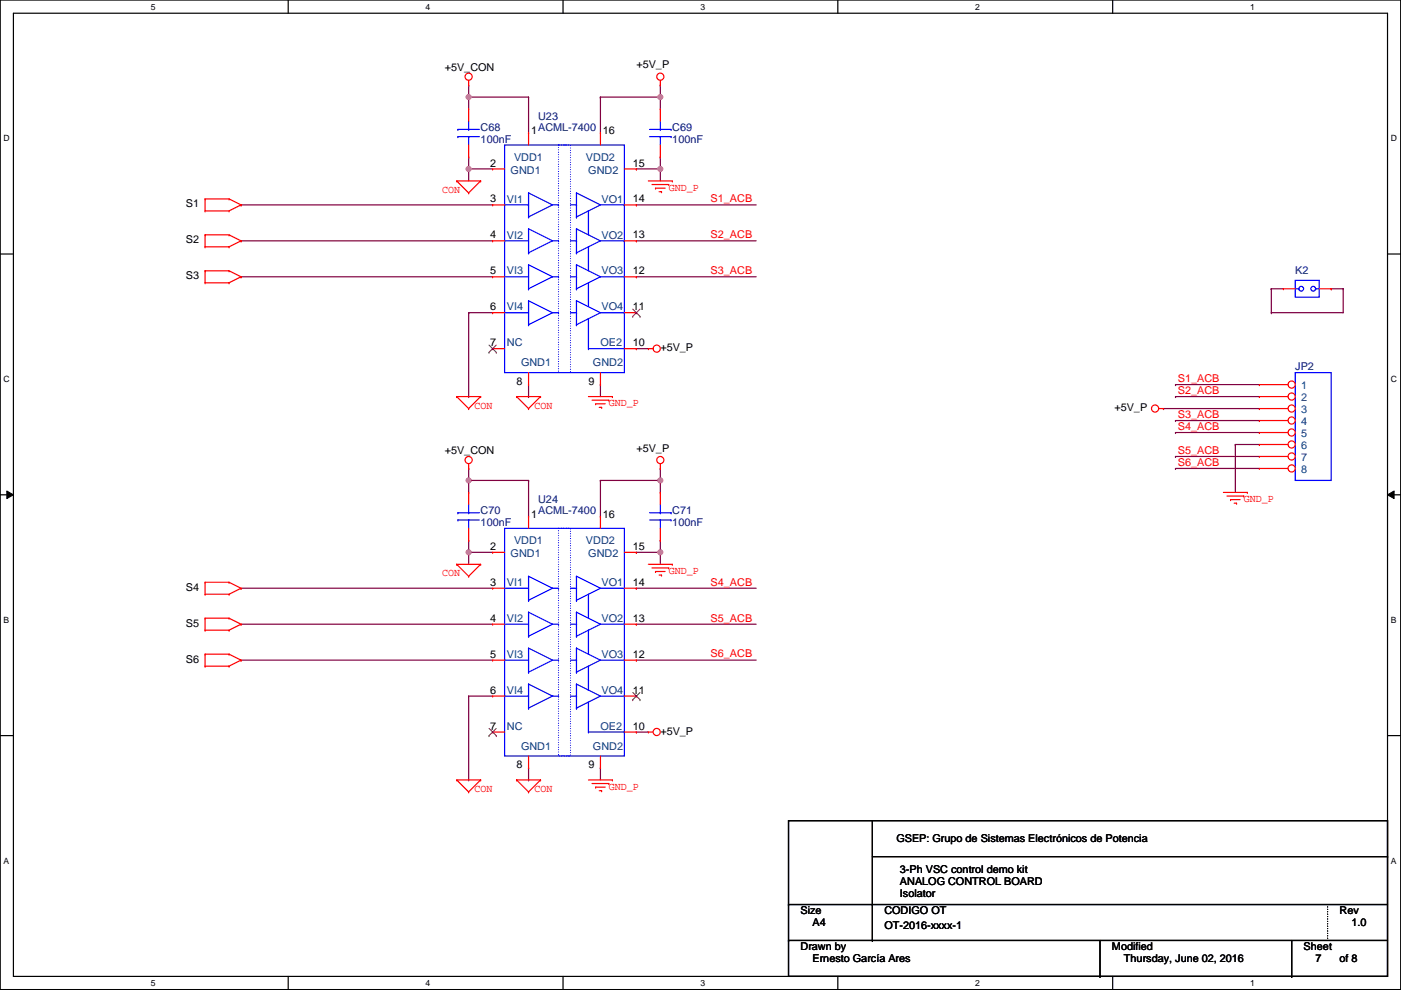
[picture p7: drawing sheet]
<svg xmlns="http://www.w3.org/2000/svg" width="297mm" height="210mm" viewBox="0 0 297 210" stroke-linecap="round" stroke-linejoin="round" font-family="sans-serif">
<path d="M0 0h297v209.8h-297zM2.8 2.8h291.4v204.2h-291.4z" fill="none" stroke="#000" stroke-width=".25"/>
<g fill="#fff">
<path d="M32 .4h1v2h-1z"/>
<path d="M32 207.4h1v2h-1z"/>
</g>
<path d="M61.1 0v2.8M61.1 207v2.8" fill="none" stroke="#000" stroke-width=".25"/>
<g fill="#fff">
<path d="M90.2 .4h1v2h-1z"/>
<path d="M90.2 207.4h1v2h-1z"/>
</g>
<path d="M119.4 0v2.8M119.4 207v2.8" fill="none" stroke="#000" stroke-width=".25"/>
<g fill="#fff">
<path d="M148.5 .4h1v2h-1z"/>
<path d="M148.5 207.4h1v2h-1z"/>
</g>
<path d="M177.6 0v2.8M177.6 207v2.8" fill="none" stroke="#000" stroke-width=".25"/>
<g fill="#fff">
<path d="M206.8 .4h1v2h-1z"/>
<path d="M206.8 207.4h1v2h-1z"/>
</g>
<path d="M235.9 0v2.8M235.9 207v2.8" fill="none" stroke="#000" stroke-width=".25"/>
<g fill="#fff">
<path d="M265 .4h1.1v2h-1.1z"/>
<path d="M265 207.4h1.1v2h-1.1z"/>
<path d="M.7 28.3h1.4v2.1h-1.4z"/>
<path d="M294.9 28.3h1.3v2.1h-1.3z"/>
<path d="M.7 79.4h1.4v2h-1.4z"/>
<path d="M294.9 79.4h1.3v2h-1.3z"/>
</g>
<path d="M0 53.9h2.8M294.2 53.9h2.8" fill="none" stroke="#000" stroke-width=".25"/>
<g fill="#fff">
<path d="M.7 130.4h1.3v2.1h-1.3z"/>
<path d="M294.9 130.4h1.2v2.1h-1.2z"/>
</g>
<path d="M0 104.9h2.8M294.2 104.9h2.8" fill="none" stroke="#000" stroke-width=".25"/>
<path d="M1.4 104.1l1.4 .8-1.4 .8zM294.2 104.9l1.4-.8v1.6z" fill="#000"/>
<path d="M1.4 104.1l1.4 .8-1.4 .8zM294.2 104.9l1.4-.8v1.6z" fill="none" stroke="#000" stroke-width=".21"/>
<g fill="#fff">
<path d="M.7 181.5h1.3v2h-1.3z"/>
<path d="M294.9 181.5h1.2v2h-1.2z"/>
</g>
<path d="M0 156h2.8M294.2 156h2.8" fill="none" stroke="#000" stroke-width=".25"/>
<path d="M127.3 81.5h.1M127.3 81.5v2.6M134.9 117.1h.1M134.9 117.1h5.1M127.3 162.8h.1M127.3 162.8v2.6" fill="none" stroke="#800040" stroke-width=".25"/>
<circle cx="140" cy="117.1" r=".5" fill="#f0f"/>
<circle cx="140" cy="117.1" r=".5" fill="none" stroke="#f0f" stroke-width=".25"/>
<path d="M140 99.3h.1M140 99.3v2.6M140 117.1h.1M140 114.6h.1M140 114.6v5" fill="none" stroke="#800040" stroke-width=".25"/>
<circle cx="140" cy="101.9" r=".5" fill="#f0f"/>
<circle cx="140" cy="101.9" r=".5" fill="none" stroke="#f0f" stroke-width=".25"/>
<path d="M134.9 35.8h.1M134.9 35.8h5.1M140 35.8h.1M140 35.8v2.6M127.3 101.9h.1M127.3 101.9h12.7M127.3 101.9v7.6M140 101.9h.1M140 101.9v2.5" fill="none" stroke="#800040" stroke-width=".25"/>
<circle cx="140" cy="35.8" r=".5" fill="#f0f"/>
<circle cx="140" cy="35.8" r=".5" fill="none" stroke="#f0f" stroke-width=".25"/>
<path d="M140 18h.1M140 18v2.6h-12.7M127.3 20.6h.1M140 33.3h.1M140 33.3v2.5" fill="none" stroke="#800040" stroke-width=".25"/>
<circle cx="140" cy="20.6" r=".5" fill="#f0f"/>
<circle cx="140" cy="20.6" r=".5" fill="none" stroke="#f0f" stroke-width=".25"/>
<path d="M99.4 35.8h.1M99.4 35.8h5M99.4 35.8v2.6M127.3 20.6h.1M127.3 20.6v7.6M140 20.6h.1M140 20.6v2.5" fill="none" stroke="#800040" stroke-width=".25"/>
<circle cx="99.4" cy="35.8" r=".5" fill="#f0f"/>
<circle cx="99.4" cy="35.8" r=".5" fill="none" stroke="#f0f" stroke-width=".25"/>
<path d="M99.4 18h.1M99.4 18v5.1M99.4 33.3h.1M99.4 20.6h.1M99.4 33.3v2.5M99.4 20.6h12.7M112.1 20.6h.1M112.1 20.6v7.6" fill="none" stroke="#800040" stroke-width=".25"/>
<circle cx="99.4" cy="20.6" r=".5" fill="#f0f"/>
<circle cx="99.4" cy="20.6" r=".5" fill="none" stroke="#f0f" stroke-width=".25"/>
<path d="M99.4 117.1h.1M99.4 117.1h5" fill="none" stroke="#800040" stroke-width=".25"/>
<circle cx="99.4" cy="117.1" r=".5" fill="#f0f"/>
<circle cx="99.4" cy="117.1" r=".5" fill="none" stroke="#f0f" stroke-width=".25"/>
<path d="M99.4 99.3h.1M99.4 99.3v2.6M99.4 117.1h.1M99.4 114.6h.1M99.4 114.6v5" fill="none" stroke="#800040" stroke-width=".25"/>
<circle cx="99.4" cy="101.9" r=".5" fill="#f0f"/>
<circle cx="99.4" cy="101.9" r=".5" fill="none" stroke="#f0f" stroke-width=".25"/>
<g fill="none" stroke="#800040" stroke-width=".25">
<path d="M51.1 43.4h.1M51.1 51.1h.1M51.1 58.7h.1M51.1 43.4h53.3M51.1 51.1h53.3M51.1 58.7h53.3M134.9 43.4h.1M134.9 51.1h.1M134.9 58.7h.1M134.9 43.4h25.4M134.9 51.1h25.4M134.9 58.7h25.4"/>
<path d="M99.4 66.3h.1M99.4 66.3v17.8M99.4 66.3h5M134.9 73.9h.1M134.9 73.9h2.6M269.5 61.2h.1M269.5 66.3h.1M269.5 61.2h2.6M269.5 61.2v5.1M282.2 61.2h.1M282.2 61.2h2.6M284.8 61.2h.1"/>
<path d="M284.8 61.2v5.1h-15.3M99.4 84.1h.1M112.1 84.1h.1M112.1 81.5v2.6M246.7 86.6h.1M246.7 86.6h20.3M249.2 81.5h.1M249.2 84.1h.1M249.2 91.7h.1M249.2 96.8h.1M249.2 99.3h.1M249.2 89.2h.1"/>
<path d="M249.2 81.5h17.8M249.2 84.1h17.8M249.2 91.7h17.8M249.2 96.8h17.8M249.2 99.3h17.8M249.2 89.2h17.8M261.9 94.2h.1M261.9 94.2h5.1M261.9 94.2v10.2M99.4 101.9h.1M99.4 101.9h12.7M99.4 101.9v2.5"/>
<path d="M112.1 101.9h.1M112.1 101.9v7.6M51.1 124.7h.1M51.1 132.3h.1M51.1 140h.1M51.1 124.7h53.3M51.1 132.3h53.3M51.1 140h53.3M134.9 124.7h.1M134.9 132.3h.1M134.9 140h.1M134.9 124.7h25.4"/>
<path d="M134.9 132.3h25.4M134.9 140h25.4M99.4 147.6h.1M99.4 147.6v17.8M99.4 147.6h5M134.9 155.2h.1M134.9 155.2h2.6M99.4 165.4h.1M112.1 165.4h.1M112.1 162.8v2.6"/>
</g>
<g fill="none" stroke="#f00" stroke-width=".25">
<path d="M99.4 18h.1M99.4 17v1M140 18h.1M140 17v1M96.8 38.4h.1M96.8 38.4h5.1M96.8 38.4l2.6 2.5M99.4 23.1h.1M99.4 33.3h.1M99.4 23.1v2.6M99.4 30.7v2.6M101.9 38.4h.1"/>
<path d="M101.9 38.4l-2.5 2.5M104.4 35.8h.1M104.4 35.8h2.6M112.1 28.2h.1M112.1 28.2v2.5M127.3 28.2h.1M127.3 28.2v2.5M132.4 35.8h2.5M134.9 35.8h.1M137.5 38.4h5M138.2 39.1h3.6M139 39.9h.1"/>
<path d="M139 39.9h2M140 23.1h.1M140 33.3h.1M140 23.1v2.6M140 30.7v2.6M141.8 39.1h.1M142.5 38.4h.1M43.5 44.7h.1M43.5 42.2h.1M43.5 52.3h.1M43.5 49.8h.1M43.5 60h.1"/>
<path d="M43.5 57.4h.1M43.5 42.2h5.1M43.5 44.7h5.1M43.5 42.2v2.5M43.5 49.8v2.5M43.5 57.4v2.6M43.5 49.8h5.1M43.5 52.3h5.1M43.5 57.4h5.1M43.5 60h5.1M48.6 42.2h.1M48.6 44.7h.1"/>
<path d="M48.6 49.8h.1M48.6 52.3h.1M48.6 57.4h.1M48.6 60h.1M48.6 42.2l2.5 1.2M48.6 49.8l2.5 1.3M48.6 57.4l2.5 1.3M51.1 43.4h.1M51.1 51.1h.1M51.1 58.7h.1M51.1 43.4l-2.5 1.3M51.1 51.1l-2.5 1.2"/>
<path d="M51.1 58.7l-2.5 1.3M99.4 40.9h.1M104.4 43.4h.1M104.4 51.1h.1M104.4 58.7h.1M104.4 43.4h2.6M104.4 51.1h2.6M104.4 58.7h2.6M132.4 43.4h2.5M132.4 51.1h2.5M132.4 58.7h2.5M134.9 43.4h.1"/>
<path d="M134.9 51.1h.1M134.9 58.7h.1M139.7 40.7h.6M140.3 40.7h.1M104.4 66.3h.1M104.4 73.9h.1M104.4 73.9h2.6M104.4 66.3h2.6M112.1 79v2.5M127.3 79v2.5M132.4 73.9h2.5M132.4 66.3h2.5"/>
<path d="M134.9 66.3h.1M134.9 73.9h.1M137.5 73.9h.1M137.5 73.9h1M272.1 61.2h.1M272.1 61.2h2.5M279.7 61.2h2.5M282.2 61.2h.1M96.8 84.1h.1M96.8 84.1h5.1M96.8 84.1l2.6 2.5M99.4 99.3h.1"/>
<path d="M99.4 86.6h.1M99.4 98.3v1M101.9 84.1h.1M101.9 84.1l-2.5 2.5M109.5 84.1h.1M109.5 84.1h5.1M109.5 84.1l2.6 2.5M112.1 86.6h.1M112.1 81.5h.1M114.6 84.1h.1M114.6 84.1l-2.5 2.5M124.8 84.1h5"/>
<path d="M125.5 84.8h3.6M126.3 85.6h.1M126.3 85.6h2M127 86.4h.6M127.3 81.5h.1M127.6 86.4h.1M129.1 84.8h.1M129.8 84.1h.1M140 99.3h.1M140 98.3v1M245.7 86.6h1M246.7 86.6h.1"/>
<path d="M96.8 119.6h.1M96.8 119.6h5.1M96.8 119.6l2.6 2.6M99.4 104.4h.1M99.4 114.6h.1M99.4 104.4v2.5M99.4 112v2.6M101.9 119.6h.1M101.9 119.6l-2.5 2.6M104.4 117.1h.1M104.4 117.1h2.6M112.1 109.5h.1"/>
<path d="M112.1 109.5v2.5M127.3 109.5h.1M127.3 109.5v2.5M132.4 117.1h2.5M134.9 117.1h.1M137.5 119.6h5M140 104.4h.1M140 114.6h.1M140 104.4v2.5M140 112v2.6M142.5 119.6h.1M259.4 104.4h5.1"/>
<path d="M260.1 105.2h3.6M260.9 105.9h.1M260.9 105.9h2M261.7 106.7h.5M262.2 106.7h.1M263.7 105.2h.1M264.5 104.4h.1M43.5 126h.1M43.5 123.5h.1M43.5 133.6h.1M43.5 131.1h.1M43.5 138.7h.1"/>
<path d="M43.5 123.5v2.5M43.5 131.1v2.5M43.5 138.7v2.5M43.5 123.5h5.1M43.5 126h5.1M43.5 131.1h5.1M43.5 133.6h5.1M43.5 138.7h5.1M48.6 123.5h.1M48.6 126h.1M48.6 131.1h.1M48.6 133.6h.1"/>
<path d="M48.6 138.7h.1M48.6 123.5l2.5 1.2M48.6 131.1l2.5 1.2M48.6 138.7l2.5 1.3M51.1 124.7h.1M51.1 132.3h.1M51.1 140h.1M51.1 124.7l-2.5 1.3M51.1 132.3l-2.5 1.3M51.1 140l-2.5 1.2M99.4 122.2h.1M104.4 124.7h.1"/>
<path d="M104.4 132.3h.1M104.4 140h.1M104.4 124.7h2.6M104.4 132.3h2.6M104.4 140h2.6M132.4 124.7h2.5M132.4 132.3h2.5M132.4 140h2.5M134.9 124.7h.1M134.9 132.3h.1M134.9 140h.1M138.2 120.4h3.6"/>
<path d="M139 121.2h.1M139 121.2h2M139.7 121.9h.6M140.3 121.9h.1M141.8 120.4h.1M43.5 141.2h.1M43.5 141.2h5.1M48.6 141.2h.1M104.4 147.6h.1M104.4 155.2h.1M104.4 155.2h2.6M104.4 147.6h2.6"/>
<path d="M132.4 155.2h2.5M132.4 147.6h2.5M134.9 147.6h.1M134.9 155.2h.1M137.5 155.2h.1M137.5 155.2h1M96.8 165.4h.1M96.8 165.4h5.1M96.8 165.4l2.6 2.5M99.4 167.9h.1M101.9 165.4h.1M101.9 165.4l-2.5 2.5"/>
<path d="M109.5 165.4h.1M109.5 165.4h5.1M109.5 165.4l2.6 2.5M112.1 167.9h.1M112.1 162.8h.1M112.1 160.3v2.5M114.6 165.4h.1M114.6 165.4l-2.5 2.5M124.8 165.4h5M125.5 166.1h3.6M126.3 166.9h.1M126.3 166.9h2"/>
<path d="M127 167.7h.6M127.3 162.8h.1M127.3 160.3v2.5M127.6 167.7h.1M129.1 166.1h.1M129.8 165.4h.1"/>
<circle cx="99.4" cy="16.3" r=".76"/>
<circle cx="140" cy="16.3" r=".76"/>
<circle cx="139.2" cy="73.9" r=".76"/>
<circle cx="99.4" cy="97.5" r=".76"/>
<circle cx="140" cy="97.5" r=".76"/>
<circle cx="244.9" cy="86.6" r=".76"/>
<circle cx="139.2" cy="155.2" r=".76"/>
</g>
<g fill="none" stroke="#000" stroke-width=".25">
<path d="M167.2 174h127v33h-127zM185 174v25.4M167.2 199.4h.1M167.2 191.8h.1M167.2 199.4h127M167.2 191.8h127M185 199.4h.1M185 191.8h.1M185 181.6h109.2M233.2 199.4v7.6M273.9 199.4v7.6M294.2 181.6h.1"/>
<path d="M233.2 207h.1M273.9 207h.1"/>
</g>
<path d="M281.5 191.8v7.6M281.5 199.4h.1" fill="none" stroke="#000" stroke-width=".25" stroke-dasharray="0 .5"/>
<g fill="none" stroke="#00f" stroke-width=".25">
<path d="M97.1 29h.1M97.1 27.4h.1M97.1 29h4.5M97.1 27.4h4.5M99.4 27.4h.1M99.4 29h.1M99.4 25.7v1.7M99.4 29v1.7M107 30.7h25.4v48.3h-25.4zM137.7 29h4.6M137.7 27.4h4.6M140 27.4h.1"/>
<path d="M140 29h.1M140 25.7v1.7M140 29v1.7M142.3 29h.1M142.3 27.4h.1M107 43.4h5.1M107 51.1h5.1M107 58.7h5.1M112.1 46h.1M112.1 40.9h.1M112.1 48.5h.1M112.1 53.6h.1"/>
<path d="M112.1 56.1h.1M112.1 43.4h.1M112.1 51.1h.1M112.1 58.7h.1M112.1 40.9v5.1M112.1 48.5v5.1M112.1 56.1v5.1M112.1 40.9l5 2.5M112.1 48.5l5 2.6M112.1 56.1l5 2.6M117.1 43.4l-5 2.6M117.1 51.1l-5 2.5"/>
<path d="M117.1 58.7l-5 2.5M117.1 43.4h1.3M117.1 51.1h1.3M117.1 58.7h1.3M118.4 43.4h.1M118.4 51.1h.1M118.4 58.7h.1M121 43.4h1.2M121 51.1h1.2M121 58.7h1.2M122.2 40.9h.1M122.2 46h.1"/>
<path d="M122.2 53.6h.1M122.2 48.5h.1M122.2 56.1h.1M122.2 43.4h.1M122.2 51.1h.1M122.2 58.7h.1M122.2 40.9v5.1M122.2 48.5v5.1M122.2 56.1v5.1M122.2 40.9l5.1 2.5M122.2 48.5l5.1 2.6M122.2 56.1l5.1 2.6"/>
<path d="M124.8 60h.1M124.8 52.3h.1M124.8 44.7h.1M124.8 44.7v5.1M124.8 52.3v5.1M124.8 60v5M127.3 43.4l-5.1 2.6M127.3 51.1l-5.1 2.5M127.3 58.7l-5.1 2.5M127.3 43.4h5.1M127.3 51.1h5.1M127.3 58.7h5.1"/>
<path d="M132.4 43.4h.1M132.4 51.1h.1M132.4 58.7h.1M274.6 59.4h5.1v3.6h-5.1zM107 66.3h5.1M112.1 61.2h.1M112.1 63.8h.1M112.1 68.8h.1M112.1 66.3h.1M112.1 63.8v5M112.1 63.8l5 2.5M117.1 66.3l-5 2.5"/>
<path d="M117.1 66.3h1.3M118.4 66.3h.1M121 66.3h1.2M122.2 61.2h.1M122.2 68.8h.1M122.2 63.8h.1M122.2 66.3h.1M122.2 63.8v5M122.2 63.8l5.1 2.5M124.8 73.9h.1M124.8 67.6h.1M124.8 67.6v6.3"/>
<path d="M124.8 73.9h7.6M127.3 66.3l-5.1 2.5M127.3 66.3h5.1M132.4 66.3h.1M132.4 73.9h.1M274.6 79h7.6v22.9h-7.6zM274.6 61.2h.8M275.4 61.2h.1M278.9 61.2h.1M278.9 61.2h.8M97.1 110.2h.1M97.1 108.7h.1"/>
<path d="M97.1 110.2h4.5M97.1 108.7h4.5M99.4 108.7h.1M99.4 110.2h.1M99.4 106.9v1.8M99.4 110.2v1.8M107 112h25.4v48.3h-25.4zM137.7 110.2h4.6M137.7 108.7h4.6M140 108.7h.1M140 110.2h.1M140 106.9v1.8"/>
<path d="M140 110.2v1.8M142.3 110.2h.1M142.3 108.7h.1M107 124.7h5.1M107 132.3h5.1M107 140h5.1M112.1 127.3h.1M112.1 122.2h.1M112.1 129.8h.1M112.1 134.9h.1M112.1 137.4h.1M112.1 124.7h.1"/>
<path d="M112.1 132.3h.1M112.1 140h.1M112.1 122.2v5.1M112.1 129.8v5.1M112.1 137.4v5.1M112.1 122.2l5 2.5M112.1 129.8l5 2.5M112.1 137.4l5 2.6M117.1 124.7l-5 2.6M117.1 132.3l-5 2.6M117.1 140l-5 2.5M117.1 124.7h1.3"/>
<path d="M117.1 132.3h1.3M117.1 140h1.3M118.4 124.7h.1M118.4 132.3h.1M118.4 140h.1M121 124.7h1.2M121 132.3h1.2M121 140h1.2M122.2 122.2h.1M122.2 127.3h.1M122.2 134.9h.1M122.2 129.8h.1"/>
<path d="M122.2 137.4h.1M122.2 124.7h.1M122.2 132.3h.1M122.2 140h.1M122.2 122.2l5.1 2.5M122.2 122.2v5.1M122.2 129.8v5.1M122.2 137.4v5.1M122.2 129.8l5.1 2.5M122.2 137.4l5.1 2.6M124.8 133.6h.1M124.8 126h.1"/>
<path d="M124.8 126v5.1M124.8 133.6v5.1M127.3 124.7l-5.1 2.6M127.3 132.3l-5.1 2.6M127.3 140l-5.1 2.5M127.3 124.7h5.1M127.3 132.3h5.1M127.3 140h5.1M132.4 124.7h.1M132.4 132.3h.1M132.4 140h.1M107 147.6h5.1"/>
<path d="M112.1 142.5h.1M112.1 145h.1M112.1 150.1h.1M112.1 147.6h.1M112.1 145v5.1M112.1 145l5 2.6M117.1 147.6l-5 2.5M117.1 147.6h1.3M118.4 147.6h.1M121 147.6h1.2M122.2 142.5h.1M122.2 150.1h.1"/>
<path d="M122.2 145h.1M122.2 147.6h.1M122.2 145v5.1M122.2 145l5.1 2.6M124.8 155.2h.1M124.8 148.9h.1M124.8 141.2h.1M124.8 141.2v5.1M124.8 148.9v6.3M124.8 155.2h7.6M127.3 147.6l-5.1 2.5M127.3 147.6h5.1"/>
<path d="M132.4 147.6h.1M132.4 155.2h.1"/>
<circle cx="275.9" cy="61.2" r=".5"/>
<circle cx="278.4" cy="61.2" r=".5"/>
</g>
<path d="M118.4 30.7h2.6v48.3h-2.6zM118.4 112h2.6v48.3h-2.6z" fill="none" stroke="#00f" stroke-width=".25" stroke-dasharray="0 .5"/>
<g fill="none" stroke="#804000" stroke-width=".21">
<path d="M103.7 74.7h.1M103.7 73.2l1.5 1.5M105.2 73.2l-1.5 1.5M105.2 74.7h.1M134.2 67.1h.1M134.2 65.5l1.5 1.6M135.7 65.5l-1.5 1.6M135.7 67.1h.1M103.7 156h.1M103.7 154.4l1.5 1.6M105.2 154.4l-1.5 1.6M105.2 156h.1"/>
<path d="M134.2 148.4h.1M134.2 146.8l1.5 1.6M135.7 146.8l-1.5 1.6M135.7 148.4h.1"/>
</g>
<circle cx="273.9" cy="81.5" r=".76" fill="#fff"/>
<g fill="none" stroke="#f00" stroke-width=".25">
<path d="M267 81.5h.1M267 81.5h6.1"/>
<circle cx="273.9" cy="81.5" r=".76"/>
</g>
<circle cx="273.9" cy="84.1" r=".76" fill="#fff"/>
<g fill="none" stroke="#f00" stroke-width=".25">
<path d="M267 84.1h.1M267 84.1h6.1"/>
<circle cx="273.9" cy="84.1" r=".76"/>
</g>
<circle cx="273.9" cy="86.6" r=".76" fill="#fff"/>
<g fill="none" stroke="#f00" stroke-width=".25">
<path d="M267 86.6h.1M267 86.6h6.1"/>
<circle cx="273.9" cy="86.6" r=".76"/>
</g>
<circle cx="273.9" cy="89.2" r=".76" fill="#fff"/>
<g fill="none" stroke="#f00" stroke-width=".25">
<path d="M267 89.2h.1M267 89.2h6.1"/>
<circle cx="273.9" cy="89.2" r=".76"/>
</g>
<circle cx="273.9" cy="91.7" r=".76" fill="#fff"/>
<g fill="none" stroke="#f00" stroke-width=".25">
<path d="M267 91.7h.1M267 91.7h6.1"/>
<circle cx="273.9" cy="91.7" r=".76"/>
</g>
<circle cx="273.9" cy="94.2" r=".76" fill="#fff"/>
<g fill="none" stroke="#f00" stroke-width=".25">
<path d="M267 94.2h.1M267 94.2h6.1"/>
<circle cx="273.9" cy="94.2" r=".76"/>
</g>
<circle cx="273.9" cy="96.8" r=".76" fill="#fff"/>
<g fill="none" stroke="#f00" stroke-width=".25">
<path d="M267 96.8h.1M267 96.8h6.1"/>
<circle cx="273.9" cy="96.8" r=".76"/>
</g>
<circle cx="273.9" cy="99.3" r=".76" fill="#fff"/>
<g fill="none" stroke="#f00" stroke-width=".25">
<path d="M267 99.3h.1M267 99.3h6.1"/>
<circle cx="273.9" cy="99.3" r=".76"/>
</g>
<circle cx="140" cy="117.1" r=".5" fill="#f0f"/>
<circle cx="140" cy="117.1" r=".5" fill="none" stroke="#f0f" stroke-width=".25"/>
<circle cx="140" cy="101.9" r=".5" fill="#f0f"/>
<circle cx="140" cy="101.9" r=".5" fill="none" stroke="#f0f" stroke-width=".25"/>
<circle cx="140" cy="35.8" r=".5" fill="#f0f"/>
<circle cx="140" cy="35.8" r=".5" fill="none" stroke="#f0f" stroke-width=".25"/>
<circle cx="140" cy="20.6" r=".5" fill="#f0f"/>
<circle cx="140" cy="20.6" r=".5" fill="none" stroke="#f0f" stroke-width=".25"/>
<circle cx="99.4" cy="35.8" r=".5" fill="#f0f"/>
<circle cx="99.4" cy="35.8" r=".5" fill="none" stroke="#f0f" stroke-width=".25"/>
<circle cx="99.4" cy="20.6" r=".5" fill="#f0f"/>
<circle cx="99.4" cy="20.6" r=".5" fill="none" stroke="#f0f" stroke-width=".25"/>
<circle cx="99.4" cy="117.1" r=".5" fill="#f0f"/>
<circle cx="99.4" cy="117.1" r=".5" fill="none" stroke="#f0f" stroke-width=".25"/>
<circle cx="99.4" cy="101.9" r=".5" fill="#f0f"/>
<circle cx="99.4" cy="101.9" r=".5" fill="none" stroke="#f0f" stroke-width=".25"/>
<g font-size="2.3">
<text x="94.3" y="15">+5V_CON</text>
<text x="134.9" y="14.5">+5V_P</text>
<text x="112.6" y="28.5">1</text>
<text x="127.8" y="28.5">16</text>
<text x="103.9" y="35.3">2</text>
<text x="134.2" y="35.3">15</text>
<text x="39.4" y="44">S1</text>
<text x="103.9" y="42.9">3</text>
<text x="134.2" y="42.9">14</text>
<text x="39.4" y="51.6">S2</text>
<text x="103.9" y="50.5">4</text>
<text x="134.2" y="50.5">13</text>
<text x="39.4" y="59.2">S3</text>
<text x="103.9" y="58.2">5</text>
<text x="134.2" y="58.2">12</text>
<text x="103.9" y="65.8">6</text>
<text x="134.2" y="65.8">11</text>
<text x="103.9" y="73.4">7</text>
<text x="134.2" y="73.4">10</text>
<text x="140" y="74.5">+5V_P</text>
<text x="109.5" y="81.6">8</text>
<text x="124.8" y="81.6">9</text>
<text x="236.3" y="87.2">+5V_P</text>
<text x="134.9" y="95.8">+5V_P</text>
<text x="94.3" y="96.3">+5V_CON</text>
<text x="112.6" y="109.7">1</text>
<text x="127.8" y="109.7">16</text>
<text x="103.9" y="116.6">2</text>
<text x="134.2" y="116.6">15</text>
<text x="39.4" y="125.3">S4</text>
<text x="103.9" y="124.2">3</text>
<text x="134.2" y="124.2">14</text>
<text x="103.9" y="131.8">4</text>
<text x="134.2" y="131.8">13</text>
<text x="39.4" y="132.9">S5</text>
<text x="39.4" y="140.5">S6</text>
<text x="103.9" y="139.4">5</text>
<text x="134.2" y="139.4">12</text>
<text x="103.9" y="147.1">6</text>
<text x="134.2" y="147.1">11</text>
<text x="103.9" y="154.7">7</text>
<text x="134.2" y="154.7">10</text>
<text x="140" y="155.7">+5V_P</text>
<text x="109.5" y="162.8">8</text>
<text x="124.8" y="162.8">9</text>
<text x="190" y="178.6">GSEP: Grupo de Sistemas Electrónicos de Potencia</text>
<text x="190.8" y="185.2">3-Ph VSC control demo kit</text>
<text x="190.8" y="187.7">ANALOG CONTROL BOARD</text>
<text x="190.8" y="190.3">Isolator</text>
<text x="169.7" y="193.8">Size</text>
<text x="172.3" y="196.4">A4</text>
<text x="187.5" y="196.9">OT-2016-xxxx-1</text>
<text x="187.5" y="193.8">CODIGO OT</text>
<text x="284" y="193.8">Rev</text>
<text x="286.6" y="196.4">1.0</text>
<text x="169.7" y="201.5">Drawn by</text>
<text x="172.3" y="204">Ernesto García Ares</text>
<text x="235.8" y="201.5">Modified</text>
<text x="238.3" y="204">Thursday, June 02, 2016</text>
<text x="276.4" y="201.5">Sheet</text>
<text x="278.9" y="204">7</text>
<text x="284" y="204">of 8</text>
</g>
<g font-size="2.3" fill="#000080">
<text x="101.9" y="27.7">C68</text>
<text x="114.1" y="25.4">U23</text>
<text x="114.1" y="27.7">ACML-7400</text>
<text x="142.5" y="27.7">C69</text>
<text x="101.9" y="30.3">100nF</text>
<text x="142.5" y="30.3">100nF</text>
<text x="274.6" y="58.2">K2</text>
<text x="274.6" y="78.5">JP2</text>
<text x="114.1" y="106.7">U24</text>
<text x="101.9" y="109">C70</text>
<text x="101.9" y="111.5">100nF</text>
<text x="114.1" y="109">ACML-7400</text>
<text x="142.5" y="109">C71</text>
<text x="142.5" y="111.5">100nF</text>
</g>
<g font-size="2.3" fill="#004080">
<text x="109" y="34.1">VDD1</text>
<text x="124.2" y="34.1">VDD2</text>
<text x="108.3" y="36.9">GND1</text>
<text x="124.7" y="36.9">GND2</text>
<text x="107.5" y="43">VI1</text>
<text x="127.6" y="43">VO1</text>
<text x="107.5" y="50.6">VI2</text>
<text x="127.6" y="50.6">VO2</text>
<text x="107.5" y="58.2">VI3</text>
<text x="127.6" y="58.2">VO3</text>
<text x="107.5" y="65.8">VI4</text>
<text x="127.6" y="65.8">VO4</text>
<text x="107.5" y="73.4">NC</text>
<text x="110.5" y="77.7">GND1</text>
<text x="125.7" y="77.7">GND2</text>
<text x="127.3" y="73.4">OE2</text>
<text x="275.9" y="82.6">1</text>
<text x="275.9" y="85.1">2</text>
<text x="275.9" y="87.7">3</text>
<text x="275.9" y="90.2">4</text>
<text x="275.9" y="92.7">5</text>
<text x="275.9" y="95.3">6</text>
<text x="275.9" y="97.8">7</text>
<text x="275.9" y="100.4">8</text>
<text x="108.3" y="118.1">GND1</text>
<text x="109" y="115.3">VDD1</text>
<text x="124.2" y="115.3">VDD2</text>
<text x="124.7" y="118.1">GND2</text>
<text x="107.5" y="124.2">VI1</text>
<text x="127.6" y="124.2">VO1</text>
<text x="107.5" y="131.9">VI2</text>
<text x="127.6" y="131.9">VO2</text>
<text x="107.5" y="139.5">VI3</text>
<text x="127.6" y="139.5">VO3</text>
<text x="107.5" y="147.1">VI4</text>
<text x="127.6" y="147.1">VO4</text>
<text x="107.5" y="154.7">NC</text>
<text x="127.3" y="154.7">OE2</text>
<text x="110.5" y="159">GND1</text>
<text x="125.7" y="159">GND2</text>
</g>
<g font-size="2.3" fill="#f00">
<text x="93.8" y="40.9">CON</text>
<text x="141.8" y="40.4">GND_P</text>
<text x="150.7" y="42.9">S1_ACB</text>
<text x="150.7" y="50.5">S2_ACB</text>
<text x="150.7" y="58.1">S3_ACB</text>
<text x="249.7" y="81">S1_ACB</text>
<text x="249.7" y="83.5">S2_ACB</text>
<text x="100.6" y="86.7">CON</text>
<text x="113.3" y="86.7">CON</text>
<text x="129.1" y="86.2">GND_P</text>
<text x="249.7" y="88.6">S3_ACB</text>
<text x="249.7" y="91.1">S4_ACB</text>
<text x="249.7" y="96.2">S5_ACB</text>
<text x="249.7" y="98.8">S6_ACB</text>
<text x="263.7" y="106.5">GND_P</text>
<text x="93.8" y="122.2">CON</text>
<text x="141.8" y="121.7">GND_P</text>
<text x="150.7" y="124.2">S4_ACB</text>
<text x="150.7" y="131.8">S5_ACB</text>
<text x="150.7" y="139.4">S6_ACB</text>
<text x="100.6" y="167.9">CON</text>
<text x="113.3" y="167.9">CON</text>
<text x="129.1" y="167.4">GND_P</text>
</g>
<g font-size="1.8">
<text x="32" y="2">5</text>
<text x="90.2" y="2">4</text>
<text x="148.5" y="2">3</text>
<text x="206.8" y="2">2</text>
<text x="265" y="2">1</text>
<text x=".7" y="30">D</text>
<text x="294.9" y="30">D</text>
<text x=".7" y="81">C</text>
<text x="294.9" y="81">C</text>
<text x=".7" y="132.1">B</text>
<text x="294.9" y="132.1">B</text>
<text x=".7" y="183.1">A</text>
<text x="294.9" y="183.1">A</text>
<text x="32" y="209">5</text>
<text x="90.2" y="209">4</text>
<text x="148.5" y="209">3</text>
<text x="206.8" y="209">2</text>
<text x="265" y="209">1</text>
</g>
</svg>
